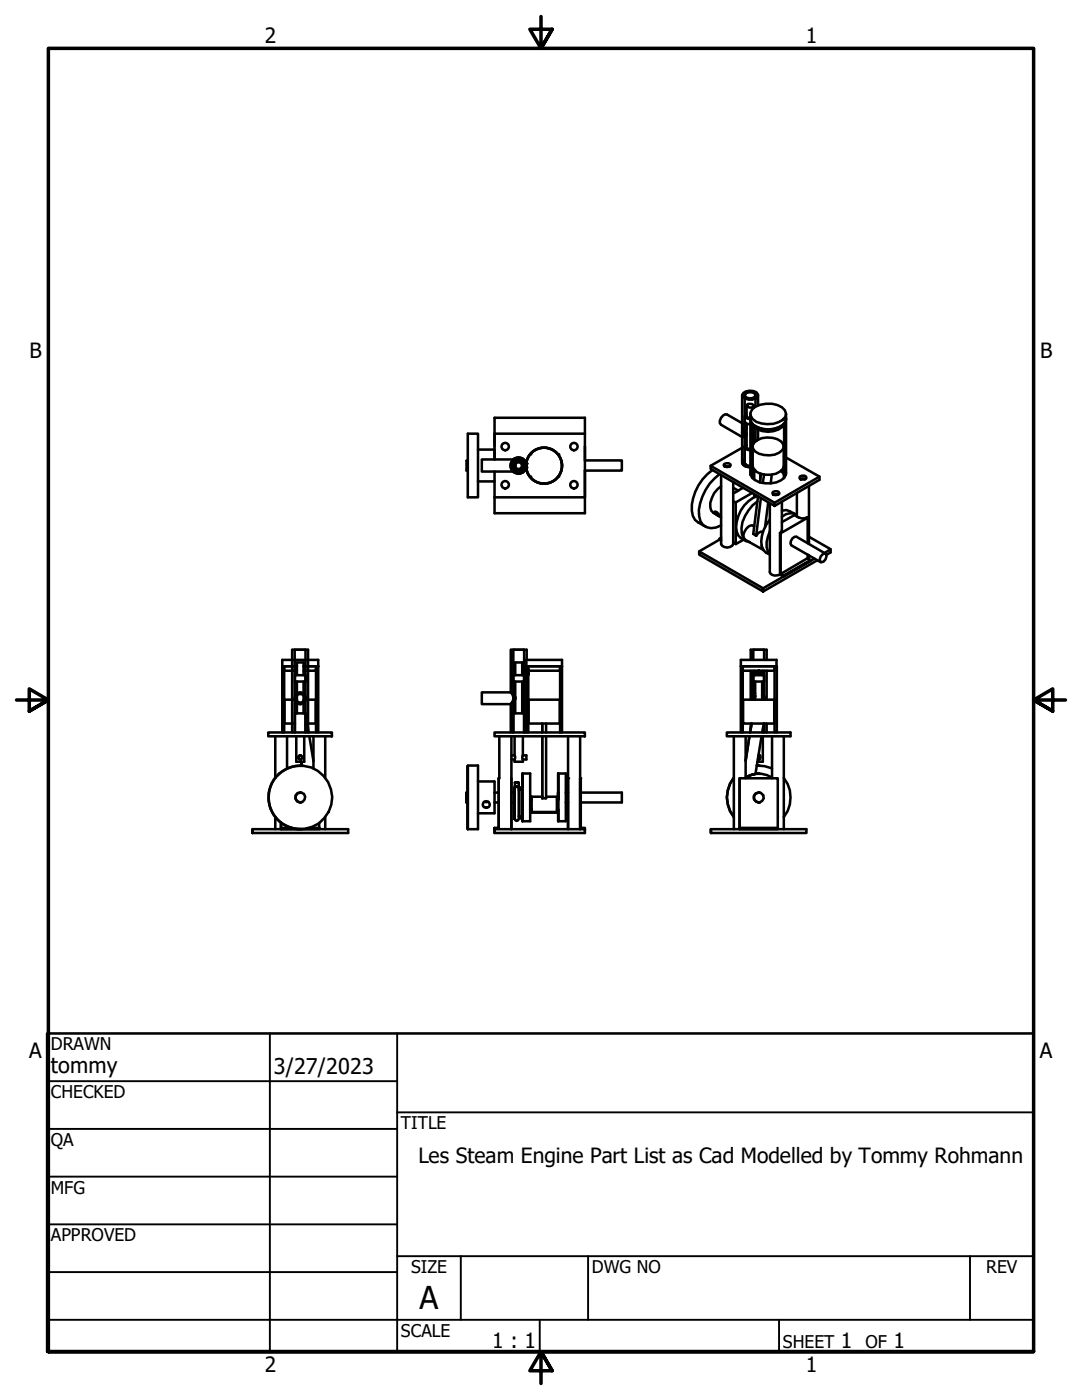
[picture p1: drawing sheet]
<svg xmlns="http://www.w3.org/2000/svg" width="216mm" height="279mm" viewBox="0 0 216 279" stroke-linecap="round" stroke-linejoin="round" font-family="sans-serif">
<!-- layer: Visible (ANSI) -->
<g fill="none" stroke="#000" stroke-width=".51">
<path d="M148.1 78.9v7.5M148.3 78.4a2.41 2.41 0 0 1 2.6-.1l.4 .4a1.38 1.38 0 0 1-1.9 1.1l-1.2-.6-.1-.4zM148.6 78.9v7.6M148.9 78.4a1.4 1.4 0 0 1 1.8 .4 1.23 1.23 0 0 1-2 .3v-.4zM150.7 78.9v2.3M151.3 78.9v2M93.3 86.6h2.1v12.7h-2.1zM93.3 91.9h-.2v2h.2M95.4 96.1h3.3M96.1 91.7h6.3a1.69 1.69 0 0 0 0 2.4h-6.3zM98.7 86.6h18M102 92.5h.5"/>
<path d="M102 93.3h.5M102 92.3v.2M102 93.3v.2M102.2 93.7h.6M102.2 92.1h.6M102.2 93.9h.5M102.2 91.9h.5M102.4 91.7a1.62 1.62 0 0 1 2.6 .8M102.7 91.6v.6M102.7 93.6v.6M102.7 92.1h.1a1.08 1.08 0 0 0 0 1.6l-.2-.2a1.11 1.11 0 0 1 .1-1.4zM102.7 91.5v.6"/>
<path d="M102.7 93.7v.6M103.5 91.3v.5M103.5 94v.5M104.1 91.4v.6M104.1 93.8v.6M104.3 91.5v.6M104.3 93.7v.6M104.5 92.5h.5M104.5 93.3h.5M104.5 92.5v.8zM105 92.5h.1M105 93.3a1.56 1.56 0 0 1-2.6 .8"/>
<path d="M105 92.5v.8zM105 93.3v.1M116.7 86.6v-3.2h-18v8.3v-2h-3.3M116.7 89.1v2.8h7.4v2h-7.4v8.5h-18v-8.3M116.7 86.6v12.7h-18M141.8 93l12.8 7.3v.7l-12.8-7.4zM142.2 93.8a9.8 9.8 0 0 0-4.2 8.1l.2 1 .5 .9 2.1 1.3M143.6 94.6a10 10 0 0 0-4.1 8.4 2.66 2.66 0 0 0 1.6 2.3 2.66 2.66 0 0 0 2.8-.5M143.9 97a4.6 4.6 0 0 0-2 4.9l.5 .5 1.5 .9M143.9 94.8v13.8a1.39 1.39 0 0 0 2.4 0v-12.4M144.5 92.6l.9-.1 .3 .1 .1 .3a.87 .87 0 0 1-1.4-.1zM144.7 93.2l.4-.2 .4 .2"/>
<path d="M146.3 97.3l1 .6M147 98.1l-.7 .3M148.1 87.1v5.2M148.2 86.9l.5 .2M148.3 97.3l-2 1.2M148.6 91.7l-.4 .3-.1 .5a1.98 1.98 0 0 0 2.1 .7M148.6 84.1a1.23 1.23 0 0 0 1.5 .5 3.2 3.2 0 0 0 3.2 1.6 3.2 3.2 0 0 0 3.1-1.6M148.6 92.4a1.18 1.18 0 0 0 1.6 .5M148.6 92.3l-.4 .3M148.6 87.1v5.9M148.8 92.6l-.2 .4M148.8 89l-7 4"/>
<path d="M148.8 92.8v.4M149 85.4h-.3a1.12 1.12 0 0 0-.4 1.5l.7-.4M149 85a1.36 1.36 0 0 0-.9 1.8v.4h.1l.8-.4M149 85l-3.9-2.3a1.39 1.39 0 0 0-1.5 1.8l.3 .3 4.2 2.4M149 85.6a1.61 1.61 0 0 0-.3 1.5l.3-.2M149 82.5l-.3 .3 .1 .6 .9 .2 .2 .7a4.7 4.7 0 0 0 6.8 0l.1-.7M149 81v2.1l.4 .3h.3M149 84.5v4.8a.95 .95 0 0 0 1.2 .2M149 88.8l-.3 .3v.3l.3 .3 1.2 .1M149.2 80.6h.9l.3 .2-.1 .4a.79 .79 0 0 1-1.3-.3zM149.7 83.6a2.44 2.44 0 0 0 2.4 2 5.2 5.2 0 0 0 4.1-.8l.5-.6 .1-.6M149.7 82.6v11.8"/>
<path d="M150.1 81.7a5.3 5.3 0 0 1 5.9-.4l.6 .6 .2 .6-.1 .7a4.8 4.8 0 0 1-6.5 .4l-.4-.6-.1-.6zM150.1 84.6v10.5M150.1 98.4l-3.3 1.9M150.2 89.1v3.9a2.43 2.43 0 0 0 2.5 1.7 3.8 3.8 0 0 0 3.5-1.1l.2-.6v-3.9M150.2 93.3a1.45 1.45 0 0 0 .5 2.5 5.2 5.2 0 0 0 5.8-.5l.3-.7v-.6l-.5-.7M150.4 81v.4M150.4 85.1v3.4M150.5 93.8l-.5 .4-.3 .5M150.5 88.3a4.4 4.4 0 0 1 5.3-.2l.5 .5 .1 .7a2.95 2.95 0 0 1-2.9 1.6 3.4 3.4 0 0 1-3.3-1.4v-.6zM150.5 93.7v2M150.5 98.6v.6M150.7 94l-.6 .9 .1 .5"/>
<path d="M150.7 85.5v2.5M150.9 87.9l-.2-.1-.3 .2M151.1 99a6.7 6.7 0 0 0-4.1 7.1l.3 .8 .5 .5 1.1 .6M151.3 99.1l-1 7.5 .6 .3M151.3 85.8v1.9M151.7 94.5v1.3M151.8 99.4l-.9 7.5M151.8 94.6l-.2 1.7M152.5 94.7l-.3 1.7M154 94.7l-.2 1.8M154.2 98.2l.9-.2 .3 .2 .1 .4a.92 .92 0 0 1-1.4-.2zM154.4 98.7l.4-.1 .5 .1"/>
<path d="M155.8 94l.5 .4 .2 .5-.1 .5M156.1 93.8l.7 .9M156.4 91.1l7.1 4v.7l-8.9 5.2M156.5 84.6v10.5M156.8 82.6v11.8M159 98.4v4.7M159.6 95.1l.9-.2 .3 .2 .1 .3-.3 .2h-.9l.5-.1 .5 .1-.5-.1-.5 .1-.2-.2zM161.4 97v11.5M163.5 95.1l-8.9 5.2M139.5 110l12.8 7.4v.6l-12.8-7.3zM142.6 102.2a1.01 1.01 0 0 1 1 .9l-.7-.4zM143.6 107.5l.3 .2"/>
<path d="M143.6 107.7l.3 .2M143.6 107.7l-4.1 2.3M143.9 107.3l-.3 .2v.2M146.3 100l.5 .3v8.3l-.5-.3M148.4 107.7l-1.6 .9M150.5 105l-.3-.1a1.83 1.83 0 0 0-1.9 1.9l.1 .5 .3 .4 3.6 2M151.1 100.1a7.1 7.1 0 0 0-3.1 6.4l.3 .9 .5 .5 .8 .3M152 108.8v.6l.3 .4M152.3 106.1h-.5l-.5 .3-.4 .5M153.3 100.3l-.6 4.9M153.6 106a4.4 4.4 0 0 0 0 4.6M153.6 103.7a5.8 5.8 0 0 0-1.3 6.1l.5 .5 .8 .4"/>
<path d="M153.6 100.5v13.7a1.35 1.35 0 0 0 2 .5M155.6 114.7l.7 .4M155.8 106.4h-.2v8.3M156 101.9l.9-.1 1.8 .8M156 105.8v.3l-.4 .3M156 100.1v5.9M156.3 114.9l5.4-3.1v.2l-5.4 3.1zM159 102.9a2.27 2.27 0 0 0-3 .2M161.2 108.4v-5.1l-5.4 3.1v8.2M161.2 103.3a2.83 2.83 0 0 1-2.7-.5l-2.5 1.4M161.2 110.7v.7M161.4 107.1l4.3 2.5v.6l-.8 .5"/>
<path d="M161.4 110.8l-.2 .6M161.7 111.8l-.5-.4-5.4 3.2 .5 .3M162.5 111.5l-10.2 5.9M163.1 111.8l-10.8 6.2M164.1 110.6l.5-.2 .2 .2a1.24 1.24 0 0 1-.9 1.6l-.3-.1v-.5zM164.7 110.5l-5.8-3.4a1.14 1.14 0 0 0-1 1.7l5.9 3.4M165.7 109.6l-1.2 .8M56.7 133.9h2.5M56.7 133v13.2M58.3 129.7v16.5M58.4 129.7h3.1v16.5M58.7 139.6h-1.9v4.8h2.1"/>
<path d="M58.8 129.7v9.1M58.8 139.8v6.4M59.1 139.6h.1M59.2 134.7v-2.5h1.4v2.5M59.2 136v2.4M59.2 138.9v.9M60.6 133.9h2.5v-.9v13.2M60.6 133h2.9M60.6 139.6h.1M60.6 136v2.4M60.6 138.9v.9M61 134.7h-2.1v1.3h2.1"/>
<path d="M61 129.7v9.1M61 139.8v6.4M61 139.6h2v4.8h-2M101.9 138.2a1.61 1.61 0 0 1 0 2.3M101.9 138.2h-5.8v2.3h5.8M101.9 129.7v8.5M102 129.7h3.1v2M102.4 129.7v8.8h-.2M102.4 134.7h2.2M102.4 136h2.2M102.8 139.3l-.4-.8a1.08 1.08 0 0 1 0 1.6l.4-.7M102.8 134.7v-2.5h1.4v2.5"/>
<path d="M102.8 136v6.4M104.2 136v6.4M104.6 133.9v.8zM104.6 129.7v4.2h.8v-.9v.9h6.4v-.9v13.2M105 131.7h7.1v1.3h-7.1zM105 133.9v-.9h7.1v13.2M105 134.7v11.5M105.1 133.9v.8zM105.1 133v.9M105.1 134.7v11.5M105.4 133.9v.8zM105.5 139.6h6.2v4.8h-6.2z"/>
<path d="M147.8 131.7h7.1v1.3h-7.1zM148.3 139.6h6.2v4.8h-6.2zM149.8 131.7v-2h3.2v2M149.8 133.9v5.7M150.3 134.7h2.2M150.3 136h2.2M150.3 129.7v2M150.3 133.9v5.7M150.6 139.3v.3v-.3M150.6 139.3v.3M150.7 138.4l-.3 .3-.2 .9M150.7 138.9l-.1 .4"/>
<path d="M150.7 133.9v.8M150.7 136v3.6M151.1 134l.3-.1 .3 .1 .1 .2-.1 .4-.3 .1-.3-.1-.1-.4 .4-.3 .3 .1 .1 .2-.1 .4-.3 .1-.3-.1-.1-.4zM152.1 138.9l.1 .7M152.1 138.4a1.1 1.1 0 0 1 .4 1.2M152.1 133.9v.8M152.1 136v3.6M152.5 129.7v2M152.5 133.9v5.7M153 133.9v5.7M154.9 133h-7.1v13.2M155 133v13.2"/>
<path d="M53.5 146.2h12.7v.7h-12.7zM54.9 146.9v8.4M56.3 146.2v-13.2h2.9h-2.9v-1.3h7.2v14.5M57.3 146.9v6.5M59.1 146.9v5.1h1.6v-5.1M59.2 140.3v2.1M59.6 150.9l.2-.2 .4 .2 .1 .3-.2 .3h-.3l-.2-.2zM59.9 150.7l-.4 .4 .1 .3 .3 .2M59.9 158.2l-.6 .2-.3 .4v.6l.3 .6 .6 .1M59.9 152.8a6.4 6.4 0 0 0-6.4 6.3 6.4 6.4 0 0 0 6.4 6.4M60.3 152.8l-.2-.8 .2 .8M60.6 140.3v2.1"/>
<path d="M61 142.4h-2.1v3.8M61.3 144.4l.3 1.8M61.7 146.9l.8 5M62.5 146.9v6.5M64.9 146.9v8.4M93.1 158.2v1.9zM93.1 158.2h.2M93.3 152.8v12.7zM93.3 152.8h2.1v12.7h-2.1M95.4 156h3.3v6.3h-3.3M98.7 146.2h18v.7h-18zM98.7 158.2h.8"/>
<path d="M99.5 155.3v9.9h-.8v.3v-.3M99.5 158.2v1.9M99.5 155.3v2.9M99.6 146.9v8.4h-.1M101.9 140.5v5.7M102 146.9v18.6v-10.2M102 158.2h.7M102 150.7h.7M102 151.6h.7M102.2 140.1h.2v6.1M102.4 142.4h2.2M102.7 157.2v6.2z"/>
<path d="M102.7 150.7l.1 .4-.1 .5M102.7 151.6v.4h1.6v-.4M102.7 146.9v3.8M102.7 156.2h.8zM102.7 157.3l.2-.3 .2-.1a.77 .77 0 0 1 .4 1v5a.6 .6 0 0 1-.5 .9l-.3-.4M102.7 156.2v.9M103.5 157.7l.4-.2 .2-.4v6.3l-.2-.3-.4-.2M103.5 156.2v1M104.1 157.1h.2M104.3 159.6v1.9M104.3 154.4h1.5v9.5h-1.5M104.3 157.1v-2.7v9.5v-.5"/>
<path d="M104.3 157.1v6.3M104.3 150.7h.7v.9h-.7M104.3 150.7l-.1 .4 .1 .5M104.3 146.9v3.8M104.6 146.2v-11.5h.8v11.5M105.8 159.6h.2M106 159.6v-.6v3.1M106 159.6v2.5h5.1M106 159h2.2v.3M108.2 144.4v1.8M108.2 146.9v12.4M109 159h2.1v3.1"/>
<path d="M109 144.4v1.8M109 146.9v12.4h-.8M111.1 159.6h.3M111.4 159.6v-1.4v3.3M111.4 154.4h1.5v9.5h-1.5M111.4 159.6v-5.2v9.5v-2.4M111.4 158.2v1.4zM112.9 158.2h.4v1.9h-.4M113.3 146.9v18.6M115.8 146.9v18.6v-10.2h.1v9.9h.8v.3M115.9 158.2h8.2v1.9h-8.2M145 146.2h12.7v.7h-12.7z"/>
<path d="M146.4 155.2a6.2 6.2 0 0 0 0 7.9M146.4 146.9v18.6M147.6 155.3v10.2M148.2 146.2v-13.2v.9h6.4v-.9v13.2M148.8 146.9v8.4M149.5 146.9l-.7 4.9M149.8 144.4v1.1M150 144.4l-.3 1.8M151.4 152.8h-.4l1.6 .1 1.5 .5M151.4 154.4l-1.8 .3-.8 .5a4.8 4.8 0 0 1 5.3 0M151.4 158.2l-.6 .2-.4 .4v.6l.4 .6 .6 .1M151.4 150.7l.3 .2 .1 .3-.2 .3h-.3l.1 .1"/>
<path d="M152 146.9l-1.3 7.5M152.2 146.9v5.1h-1.1M152.4 144.4l-.3 1.8M152.5 144.4v1.8M153 144.4v1.8M154.1 146.9v8.4M156.4 155.3a6.4 6.4 0 0 1 0 7.8M156.4 146.9v18.6M50.4 165.5v.7zM50.4 165.5h19.1v.7h-19.1M54.9 163.1v2.4M56.1 165.2h2.1"/>
<path d="M61.7 165.2h2.1v.3h-7.7v-1.3v1.3M63.7 164.2v1M64.9 163.1v2.4M93.1 160.1h.2M96.6 160h.8M98.7 165.5h18v.7h-18zM98.7 165.5v.7M98.7 160.1h.8M99.5 160.1v5.1M102 160.1h.7M104.1 163.4h.2M105.8 161.5h.2"/>
<path d="M106 161.5v.7h5.1v-.1M106 161.5v.7M111.1 161.5h.3M141.9 165.5v.7zM141.9 165.5h19v.7h-19M147.6 165.2h7.6v.3h-7.6zM147.6 165.2v-9.9h7.6v9.9"/>
<circle cx="100.8" cy="96.7" r=".73"/>
<circle cx="100.8" cy="89.1" r=".73"/>
<circle cx="103.5" cy="92.9" r="1.62"/>
<circle cx="103.5" cy="92.9" r=".67"/>
<circle cx="103.5" cy="92.9" r="1.05"/>
<circle cx="103.5" cy="92.9" r="1.11"/>
<circle cx="108.6" cy="92.9" r="3.6"/>
<circle cx="114.5" cy="96.7" r=".73"/>
<circle cx="114.5" cy="89.1" r=".73"/>
<circle cx="59.9" cy="139.4" r=".86"/>
<circle cx="59.9" cy="139.4" r="1.17"/>
<circle cx="59.9" cy="159.2" r=".99"/>
<circle cx="59.9" cy="159.2" r="6.3"/>
<circle cx="151.4" cy="159.2" r=".99"/>
<circle cx="97" cy="160.5" r=".66"/>
</g>
<g fill="#000">
<circle cx="105" cy="93.3" r=".25"/>
<circle cx="105" cy="92.5" r=".25"/>
<circle cx="105.8" cy="90.7" r=".25"/>
<circle cx="105.8" cy="95.1" r=".25"/>
<circle cx="111.4" cy="90.7" r=".25"/>
<circle cx="111.4" cy="95.1" r=".25"/>
<circle cx="150.5" cy="93.8" r=".25"/>
<circle cx="59.9" cy="150.7" r=".25"/>
<circle cx="59.9" cy="151.6" r=".25"/>
<circle cx="59.9" cy="158.2" r=".25"/>
<circle cx="59.9" cy="152.8" r=".25"/>
<circle cx="102.7" cy="157.1" r=".25"/>
<circle cx="113.3" cy="155.3" r=".25"/>
<circle cx="115.8" cy="155.3" r=".25"/>
<circle cx="151.4" cy="154.4" r=".25"/>
<circle cx="151.4" cy="158.2" r=".25"/>
<circle cx="151.4" cy="150.7" r=".25"/>
<circle cx="151.4" cy="151.6" r=".25"/>
<circle cx="151.4" cy="152.8" r=".25"/>
<circle cx="59.9" cy="165.5" r=".25"/>
<circle cx="59.9" cy="160.1" r=".25"/>
<circle cx="151.4" cy="160.1" r=".25"/>
</g>
<!-- layer: Border (ANSI) -->
<path d="M107.9 3.3v6.4l-2.2-3.9h4.5l-2.3 3.9 2.3-3.9M3.3 139.7h6.4l-3.9-2.2v4.4l3.9-2.2-3.9 2.2M212.6 139.7h-6.4l3.9-2.2v4.4l-3.9-2.2 3.9 2.2M9.7 269.7v-260h196.5v260h-196.5h196.5M110.2 273.6l-2.3-3.9 2.3 3.9h-4.5l2.2-3.9v6.4" fill="none" stroke="#000" stroke-width=".7"/>
<!-- layer: Title (ANSI) -->
<g fill="none" stroke="#000" stroke-width=".38">
<path d="M9.4 215.8h69.8M53.8 206.2v63.5M79.2 206.2v63.5M9.4 225.3h69.8M9.4 234.8h69.8M79.2 222h127M9.4 244.3h69.8M9.4 253.9h69.8M79.2 250.7h127M91.9 250.7v12.7M117.3 250.7v12.7M193.5 250.7v12.7"/>
<path d="M9.4 263.4h196.8M107.7 263.4v6.3M155.4 263.4v6.3"/>
</g>
<path d="M9.4 206.2h196.8v63.5h-196.8z" fill="none" stroke="#000" stroke-width=".51"/>
<text font-size="6.3" x="83.7" y="261.2">A</text>
<g font-size="4.3">
<text x="10.2" y="214.1">tommy</text>
<text x="54.6" y="214.3">3/27/2023</text>
</g>
<g font-size="4.2">
<text x="52.8" y="8.6">2</text>
<text x="160.8" y="8.6">1</text>
<text x="5.9" y="71.4">B</text>
<text x="207.6" y="71.4">B</text>
<text x="5.8" y="211.1">A</text>
<text x="207.5" y="211.1">A</text>
<text x="83.5" y="232.1">Les Steam Engine Part List as Cad Modelled by Tommy Rohmann</text>
<text x="98.2" y="269">1 : 1</text>
<text x="167.8" y="268.9">1</text>
<text x="178.3" y="268.9">1</text>
<text x="52.8" y="273.8">2</text>
<text x="160.8" y="273.8">1</text>
</g>
<g font-size="3.5">
<text x="10.2" y="209.5">DRAWN</text>
<text x="10.2" y="219.1">CHECKED</text>
<text x="80" y="225.3">TITLE</text>
<text x="10.2" y="228.7">QA</text>
<text x="10.2" y="238.2">MFG</text>
<text x="10.2" y="247.7">APPROVED</text>
<text x="82" y="254.1">SIZE</text>
<text x="118.1" y="254.1">DWG NO</text>
<text x="196.8" y="254">REV</text>
<text x="80" y="266.8">SCALE</text>
<text x="156.2" y="268.9">SHEET</text>
<text x="172.7" y="268.9">OF</text>
</g>
</svg>
